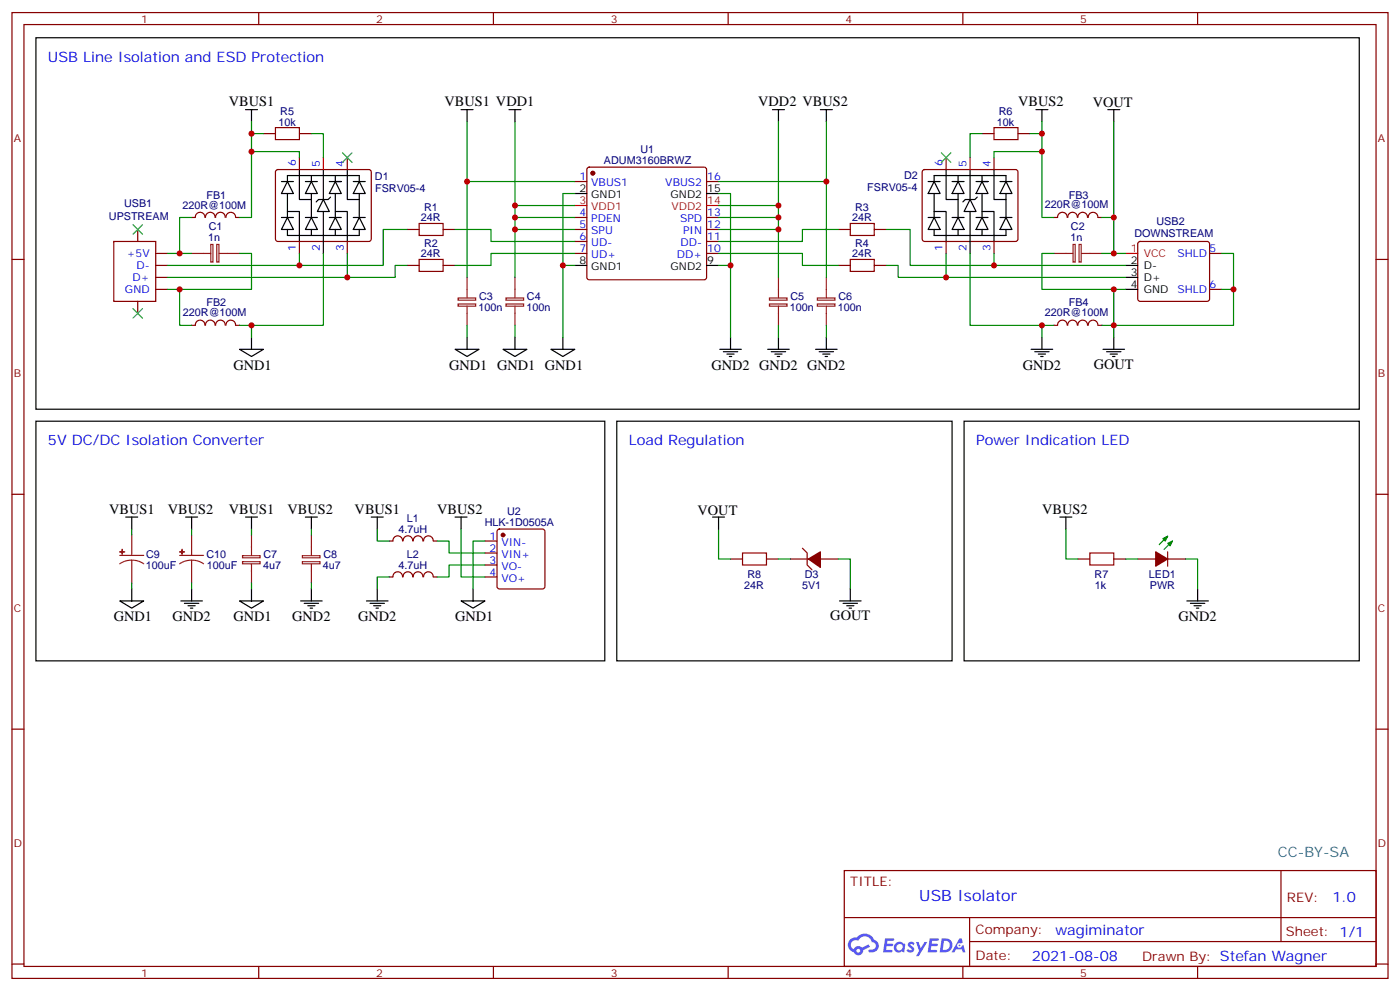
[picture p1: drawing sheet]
<svg xmlns="http://www.w3.org/2000/svg" width="412mm" height="292mm" viewBox="0 0 412 292" stroke-linecap="round" stroke-linejoin="round" font-family="sans-serif">
<g fill="none" stroke="#870000" stroke-width=".35">
<path d="M3.5 3.7h405.4v284.3h-405.4zM7.1 7.2h398.2v277.3h-398.2zM76.2 3.7v3.5M145.3 3.7v3.5M214.5 3.7v3.5M283.6 3.7v3.5M352.8 3.7v3.5M3.5 76.4h3.6M405.3 76.4h3.6M3.5 145.5h3.6M405.3 145.5h3.6M3.5 214.7h3.6"/>
<path d="M405.3 214.7h3.6M248.7 256.3h156.6v28.2h-156.6zM377.3 256.3v20.9M248.7 270.1h156.5M285.6 277.2h119.6M285.6 270.1v14.2M3.5 283.8h3.6M76.2 284.5v3.5M145.3 284.5v3.5M214.5 284.5v3.5M283.6 284.5v3.5M352.8 284.5v3.5"/>
<path d="M405.3 283.8h3.6"/>
</g>
<g fill="#5487ff">
<path d="M267.7 277.5a1.22 1.22 0 0 1 1.7 .2l-.4 .6a.47 .47 0 0 0-.3-.4 .47 .47 0 0 0-.5 .2l.1 .2a1.14 1.14 0 0 1 .8 1.8 1.14 1.14 0 0 1-1.9 0l-.2-.2 .5-.6 .7 .5a.29 .29 0 0 0 .3-.3 .29 .29 0 0 0-.2-.3 1.04 1.04 0 0 1-.6-1.7z"/>
<path d="M260.7 276.2h2.4l.3 .2-.2 .5-1.8 .1-.1 .8h1.5l.3 .4-.3 .4h-1.6l-.2 1.1h1.7l.2 .3-.2 .3-2.6 .1z"/>
<path d="M273.8 276.2h2.4l.3 .2-.1 .5-1.8 .1-.2 .8h1.6l.3 .4-.4 .4-1.6-.1-.1 1.1 1.7 .1 .2 .3-.2 .3-2.6 .1z"/>
<path d="M282.6 276.2h.7l.3 1.3-.6 .3a.69 .69 0 0 0-1 .3 .69 .69 0 0 0 .4 .9 .69 .69 0 0 0 .9-.6l.5-.2 .6 2.2h-.8l-.2-.9h-1.8l-.5 .9h-.8z"/>
<path d="M269.8 277.3h.8l.6 1.8 1.1-1.8h.9l-2.6 4.2h-.8l.9-1.5z"/>
<path d="M277.4 276.2l-.6 4.2h1.3a2.11 2.11 0 0 0 2.5-2.1 2.11 2.11 0 0 0-2.5-2.1zM278.1 277a1.39 1.39 0 0 1 1.7 1.4 1.39 1.39 0 0 1-1.8 1.2h-.3z"/>
<path d="M263.7 277.8a1.54 1.54 0 0 0-.1 2.2 1.54 1.54 0 0 0 2.2 .1l.6 .3 .3-2.3-.2-.3h-.4a1.49 1.49 0 0 0-2.4 0zM264 278.8a.94 .94 0 0 1 1.8 0 .94 .94 0 0 1-1.8 0z"/>
<path d="M250.4 276.6a2.18 2.18 0 0 0 1.1 3.7 1.44 1.44 0 0 0 1.6 .9 1.44 1.44 0 0 0 1.2-1.4l2-1.1-.5-.7-1.9 1a1.47 1.47 0 0 0-2.4 .4 1.39 1.39 0 0 1-.7-1.9 1.39 1.39 0 0 1 2-.5 2.12 2.12 0 0 1 2.2-1.3 2.12 2.12 0 0 1 1.9 1.7 1.14 1.14 0 0 1 1.1 1.4 1.14 1.14 0 0 1-1.7 .7 .43 .43 0 0 0-.5 .4 .43 .43 0 0 0 .4 .5 1.98 1.98 0 0 0 2.5-1.2 1.98 1.98 0 0 0-1.2-2.6 3.1 3.1 0 0 0-5.3-.6l-.9 .1zM252.3 279.9a.55 .55 0 0 1 1.1 0 .55 .55 0 0 1-1.1 0z"/>
<circle cx="282.6" cy="278.3" r=".26"/>
</g>
<g fill="#870000" stroke="#870000" stroke-width=".35">
<circle cx="174.6" cy="51" r=".53"/>
<circle cx="148.2" cy="157.5" r=".53"/>
</g>
<g fill="none" stroke="#870000" stroke-width=".35">
<path d="M81.4 50.1l.4-.2h26.9l.5 .2 .2 .5-.1 20.1-.6 .4-27.1-.1-.5-.6v-19.8zM88.2 46.4v3.5M102.3 46.4v3.5M169.3 53.4h3.6M173.1 49.4l.5-.2h33.8l.5 .2 .2 .5v31.8l-.2 .5-.5 .2h-33.8l-.5-.3-.2-.4v-31.8zM208.1 53.4h3.6M271.9 50.1l.4-.2h26.9l.5 .2 .2 .5-.1 20.1-.6 .4-27.1-.1-.5-.6v-19.8zM278.7 46.4v3.5M292.8 46.4v3.5M60.4 64a1.41 1.41 0 0 0-1.4-1.5 1.41 1.41 0 0 0-1.5 1.5h-1.1M60.5 64a1.41 1.41 0 0 1 1.4-1.5 1.41 1.41 0 0 1 1.4 1.5M63.5 64a1.41 1.41 0 0 1 1.4-1.5 1.41 1.41 0 0 1 1.4 1.5"/>
<path d="M66.6 64a1.41 1.41 0 0 1 1.4-1.5 1.41 1.41 0 0 1 1.4 1.5M69.5 64h1.1M88.2 71.1v3.5M102.3 71.1v3.5M119.9 67.6h3.6M119.9 78.1h3.6M130.5 67.6h3.6M130.5 78.1h3.6M169.3 64h3.6M169.3 67.6h3.6M169.3 71.1h3.6M169.3 74.6h3.6"/>
<path d="M208.1 64h3.6M208.1 67.6h3.6M208.1 71.1h3.6M208.1 74.6h3.6M246.9 67.6h3.6M246.9 78.1h3.6M257.5 67.6h3.6M257.5 78.1h3.6M278.7 71.1v3.5M292.8 71.1v3.5M310.4 64h1.1M311.5 64a1.41 1.41 0 0 1 1.5-1.5 1.41 1.41 0 0 1 1.4 1.5"/>
<path d="M314.5 64a1.41 1.41 0 0 1 1.4-1.5 1.41 1.41 0 0 1 1.4 1.5M317.5 64a1.41 1.41 0 0 1 1.4-1.5 1.41 1.41 0 0 1 1.4 1.5M320.6 64a1.41 1.41 0 0 1 1.4-1.5 1.41 1.41 0 0 1 1.4 1.5M323.5 64h1.1M56.4 95.8h1.1M57.5 95.8a1.41 1.41 0 0 1 1.5-1.5 1.41 1.41 0 0 1 1.4 1.5M60.5 95.8a1.41 1.41 0 0 1 1.4-1.6 1.41 1.41 0 0 1 1.4 1.6M63.5 95.8a1.41 1.41 0 0 1 1.4-1.6 1.41 1.41 0 0 1 1.4 1.6M66.6 95.8a1.41 1.41 0 0 1 1.4-1.5 1.41 1.41 0 0 1 1.4 1.5M69.5 95.8h1.1M310.4 95.8h1.1M311.5 95.8a1.41 1.41 0 0 1 1.5-1.5 1.41 1.41 0 0 1 1.4 1.5"/>
<path d="M314.5 95.8a1.41 1.41 0 0 1 1.4-1.6 1.41 1.41 0 0 1 1.4 1.6M317.5 95.8a1.41 1.41 0 0 1 1.4-1.6 1.41 1.41 0 0 1 1.4 1.6M320.6 95.8a1.41 1.41 0 0 1 1.4-1.5 1.41 1.41 0 0 1 1.4 1.5M323.5 95.8h1.1M114.7 159.3h1M115.8 159.3a1.41 1.41 0 0 1 1.4-1.5 1.41 1.41 0 0 1 1.4 1.5M118.7 159.3a1.41 1.41 0 0 1 1.4-1.6 1.41 1.41 0 0 1 1.5 1.6M121.7 159.3a1.41 1.41 0 0 1 1.4-1.6 1.41 1.41 0 0 1 1.4 1.6M124.8 159.3a1.41 1.41 0 0 1 1.4-1.5 1.41 1.41 0 0 1 1.4 1.5M127.7 159.3h1.1M142.9 159.3h3.5M146.6 156l.5-.2h12.7l.5 .2 .2 .5v16.2l-.2 .5-.5 .2h-12.7l-.5-.2-.2-.5v-16.2z"/>
<path d="M114.7 169.9h1M115.8 169.8a1.41 1.41 0 0 1 1.4-1.5 1.41 1.41 0 0 1 1.4 1.5M118.7 169.8a1.41 1.41 0 0 1 1.4-1.5 1.41 1.41 0 0 1 1.5 1.5M121.7 169.8a1.41 1.41 0 0 1 1.4-1.5 1.41 1.41 0 0 1 1.4 1.5M124.8 169.8a1.41 1.41 0 0 1 1.4-1.5 1.41 1.41 0 0 1 1.4 1.5M127.7 169.9h1.1M142.9 162.8h3.5M142.9 166.3h3.5M142.9 169.9h3.5"/>
</g>
<g fill="none" stroke="#000" stroke-width=".35">
<path d="M82.9 53.4h3.5M84.7 53.4l1.7 3.6h-3.5zM84.7 53.4v-1.7h21.1v1.7M84.7 57v7M88.2 49.9v8.8h3.5M90 53.4h3.5M91.7 53.4l1.8 3.6h-3.5zM91.7 51.7v1.7M91.7 57v7M95.2 58.7l1.8 3.6h-3.5zM95.2 49.9v8.8M97.4 58l-.7 .7h-2.9l-.7 .7"/>
<path d="M98.8 53.4l1.7 3.6h-3.5zM98.8 51.7v1.7h1.7h-3.5M98.8 57v7M102.3 49.9v8.8h3.5M104.1 53.4h3.5M105.8 53.4l1.8 3.6h-3.5zM105.8 57v7M169.3 57h3.6M208.1 57h3.6M273.4 53.4h3.5M275.2 53.4l1.7 3.6h-3.5zM275.2 53.4v-1.7h21.1v1.7"/>
<path d="M275.2 57v7M278.7 49.9v8.8h3.5M280.5 53.4h3.5M282.2 53.4l1.8 3.6h-3.5zM282.2 51.7v1.7M282.2 57v7M285.8 58.7l1.7 3.6h-3.5zM285.8 49.9v8.8M287.9 58l-.7 .7h-2.9l-.7 .7M289.3 53.4l1.7 3.6h-3.5zM289.3 51.7v1.7h1.7h-3.5M289.3 57v7"/>
<path d="M292.8 49.9v8.8h3.5M294.6 53.4h3.5M296.3 53.4l1.8 3.6h-3.5zM296.3 57v7M82.9 64h3.5M84.7 64l1.7 3.6h-3.5zM84.7 62.3h3.5v8.8M84.7 67.6v1.7h21.1v-1.7M90 64h3.5M91.7 64l1.8 3.6h-3.5zM91.7 67.6v1.7M95.2 62.3v12.3"/>
<path d="M97 64h3.5M98.8 64l1.7 3.6h-3.5zM98.8 62.3h3.5v8.8M98.8 67.6v1.7M104.1 64h3.5M105.8 64l1.8 3.6h-3.5zM169.3 78.1h3.6M208.1 78.1h3.6M273.4 64h3.5M275.2 64l1.7 3.6h-3.5zM275.2 62.3h3.5v8.8M275.2 67.6v1.7h21.1v-1.7"/>
<path d="M280.5 64h3.5M282.2 64l1.8 3.6h-3.5zM282.2 67.6v1.7M285.8 62.3v12.3M287.5 64h3.5M289.3 64l1.7 3.6h-3.5zM289.3 62.3h3.5v8.8M289.3 67.6v1.7M294.6 64h3.5M296.3 64l1.8 3.6h-3.5z"/>
</g>
<path d="M95.2 46.4v3.5M285.8 46.4v3.5M169.3 60.5h3.6M208.1 60.5h3.6" fill="none" stroke="#f00" stroke-width=".35"/>
<path d="M123.5 65.8h7v3.5h-7zM123.5 76.4h7v3.5h-7zM250.5 65.8h7v3.5h-7zM250.5 76.4h7v3.5h-7z" fill="none" stroke="#a10000" stroke-width=".35"/>
<path d="M33.5 71.1h12.4v17.6h-12.4z" fill="#fff" stroke="#870000" stroke-width=".35"/>
<g fill="none" stroke="#870000" stroke-width=".35">
<path d="M77.6 39.3h3.5M88.2 39.3h3.5M289.3 39.3h3.5M299.9 39.3h3.5M40.6 67.6v3.5M45.9 74.6h3.5M45.9 78.1h3.5M335.4 71.3l.4-.2h19.8l.5 .2 .2 .5v16.2l-.2 .5-.5 .2h-19.8l-.5-.2-.2-.5v-16.2zM356.3 74.6h3.5M40.6 88.7v3.6M45.9 81.7h3.5M45.9 85.2h3.5"/>
<path d="M356.3 85.2h3.5M215.2 164.6h3.5M225.8 164.6h3.5M232.8 164.6h5.3M236.4 161.4l1.4 1.4v3.5l1.4 1.4M241.7 164.6h5.2M317.5 164.6h3.5M328.1 164.6h3.5M335.1 164.6h5.3M344 164.6h5.2M344 162.5v4.2"/>
</g>
<path d="M331.6 74.6h3.5" fill="none" stroke="#f00" stroke-width=".35"/>
<g fill="none" stroke="#000" stroke-width=".35">
<path d="M10.6 11.1h389.8v109.4h-389.8zM72.3 32.3h3.5M74.1 32.3v3.5M135.8 32.3h3.5M137.6 32.3v3.5M149.9 32.3h3.6M151.7 32.3v3.5M227.5 32.3h3.6M229.3 32.3v3.5M241.7 32.3h3.5M243.4 32.3v3.5M305.2 32.3h3.5"/>
<path d="M306.9 32.3v3.5M326.3 32.3h3.5M328.1 32.3v3.5M331.6 78.1h3.5M74.1 99.3v3.5M137.6 99.3v3.5M151.7 99.3v3.5M165.8 99.3v3.5M215.2 99.3v3.5M229.3 99.3v3.5M243.4 99.3v3.5M306.9 99.3v3.5"/>
<path d="M328.1 99.3v3.5M331.6 81.7h3.5M331.6 85.2h3.5M70.6 102.8h7l-3.5 2.2zM134.1 102.8h7l-3.5 2.2zM148.2 102.8h7l-3.5 2.2zM162.3 102.8h7l-3.5 2.2zM212 102.8h6.4M213.1 103.5h4.2M214.1 104.2h2.2M214.8 105h.7M226.1 102.8h6.4"/>
<path d="M227.2 103.5h4.2M228.2 104.2h2.2M229 105h.7M240.2 102.8h6.4M241.3 103.5h4.2M242.4 104.2h2.1M243.1 105h.7M303.7 102.8h6.4M304.8 103.5h4.2M305.9 104.2h2.1M306.6 105h.7M324.9 102.8h6.4"/>
<path d="M326 103.5h4.2M327 104.2h2.1M327.7 105h.7M10.6 124h167.6v70.6h-167.6zM181.7 124h98.8v70.6h-98.8zM284 124h116.4v70.6h-116.4zM37 152.2h3.6M38.8 152.2v3.6M54.7 152.2h3.5M56.4 152.2v3.6M72.3 152.2h3.5M74.1 152.2v3.6"/>
<path d="M90 152.2h3.5M91.7 152.2v3.6M109.4 152.2h3.5M111.1 152.2v3.6M134.1 152.2h3.5M135.8 152.2v3.6M209.9 152.2h3.5M211.7 152.2v3.6M312.2 152.2h3.5M314 152.2v3.6M35.3 176.9h7l-3.5 2.1zM38.8 173.4v3.5"/>
<path d="M53.3 176.9h6.3M54.3 177.6h4.3M55.4 178.3h2.1M56.1 179h.7M56.4 173.4v3.5M70.6 176.9h7l-3.5 2.1zM74.1 173.4v3.5M88.5 176.9h6.4M89.6 177.6h4.2M90.7 178.3h2.1M91.4 179h.7M91.7 173.4v3.5"/>
<path d="M107.9 176.9h6.4M109 177.6h4.2M110.1 178.3h2.1M110.8 179h.7M111.1 173.4v3.5M135.8 176.9h7.1l-3.6 2.1zM139.3 173.4v3.5M247.3 176.9h6.3M248.4 177.6h4.2M249.4 178.3h2.1M250.1 179h.7M250.5 173.4v3.5"/>
<path d="M349.6 176.9h6.4M350.7 177.6h4.2M351.7 178.3h2.1M352.4 179h.7M352.8 173.4v3.5"/>
</g>
<g fill="none" stroke="#8c2424" stroke-width=".35">
<path d="M56.4 74.6h5.7M62.1 72h.6v5.2h-.6zM63.9 72h.6v5.2h-.6zM64.6 74.6h6M310.4 74.6h5.7M316.1 72h.6v5.2h-.6zM317.9 72h.6v5.2h-.6zM318.6 74.6h6M134.9 87.7h5.2v.7h-5.2zM134.9 89.5h5.2v.6h-5.2zM137.6 81.7v6M137.6 90.1v5.7"/>
<path d="M149 87.7h5.2v.7h-5.2zM149 89.5h5.2v.6h-5.2zM151.7 81.7v6M151.7 90.1v5.7M226.7 87.7h5.1v.7h-5.1zM226.7 89.5h5.1v.6h-5.1zM229.3 81.7v6M229.3 90.1v5.7M240.8 87.7h5.2v.7h-5.2zM240.8 89.5h5.2v.6h-5.2zM243.4 81.7v6M243.4 90.1v5.7"/>
<path d="M38.8 157.5v6M56.4 157.5v6M74.1 157.5v6M91.7 157.5v6M35.3 163.5h7M38.8 164.9l1.9 .3 1.6 .8M38.8 164.9l-1.8 .3-1.7 .8M38.8 164.9v6.7M52.9 163.5h7.1M56.4 164.9l1.9 .3 1.7 .8M56.4 164.9l-1.8 .3-1.7 .8M56.4 164.9v6.7"/>
<path d="M71.4 163.6h5.2v.6h-5.2zM71.4 165.3h5.2v.7h-5.2zM74.1 166v5.6M89.1 163.6h5.2v.6h-5.2zM89.1 165.3h5.2v.7h-5.2zM91.7 166v5.6"/>
</g>
<g fill="none" stroke="#008700" stroke-width=".35">
<path d="M74.1 35.8v28.2h-3.5M74.1 39.3h3.5M91.7 39.3h3.5v7.1M137.6 35.8v17.6h31.7M151.7 35.8v24.7M229.3 35.8v24.7M243.4 35.8v17.6h-31.7M289.3 39.3h-3.5v7.1M303.4 39.3h3.5M306.9 35.8v28.2h3.5M328.1 35.8v28.2M74.1 44.6h14.1v1.8"/>
<path d="M137.6 53.4v28.3M169.3 57h-3.5v42.3M211.7 57h3.5v42.3M243.4 53.4v28.3M306.9 44.6h-14.1v1.8M49.4 74.6h7M56.4 64h-3.5v10.6M70.6 74.6h3.5v10.6h-24.7M88.2 74.6v3.5M95.2 74.6v21.2h-21.1M102.3 74.6v7.1M119.9 67.6h-7v10.5h-63.5"/>
<path d="M119.9 78.1h-3.5v3.6h-67M134.1 67.6h10.5v3.5h24.7M151.7 64h17.6M151.7 67.6h17.6M165.8 78.1h3.5M169.3 60.5h-17.6v21.2M169.3 74.6h-24.7v3.5h-10.5M211.7 60.5h17.6v21.2M211.7 74.6h24.7v3.5h10.5M211.7 78.1h3.5M211.7 64h17.6M211.7 67.6h17.6"/>
<path d="M246.9 67.6h-10.5v3.5h-24.7M261.1 67.6h7v10.5h63.5M261.1 78.1h3.5v3.6h67M278.7 74.6v7.1M285.8 74.6v21.2h21.1M292.8 74.6v3.5M310.4 74.6h-3.5v10.6h24.7M324.6 64h3.5v10.6M324.6 74.6h7M359.8 74.6h3.6v21.2h-35.3v3.5M52.9 85.2v10.6h3.5M70.6 95.8h3.5v3.5"/>
<path d="M137.6 95.8v3.5M151.7 95.8v3.5M229.3 95.8v3.5M243.4 95.8v3.5M310.4 95.8h-3.5v3.5M328.1 85.2v10.6h-3.5M359.8 85.2h3.6M38.8 155.8v1.7M56.4 155.8v1.7M74.1 155.8v1.7M91.7 155.8v1.7M111.1 155.8v3.5h3.6"/>
<path d="M128.8 159.3h3.5v3.5h10.6M135.8 155.8v14.1h7.1M142.9 159.3h-3.6v14.1M211.7 155.8v8.8h3.5M314 155.8v8.8h3.5M38.8 171.6v1.8M56.4 171.6v1.8M74.1 171.6v1.8M91.7 171.6v1.8M114.7 169.9h-3.6v3.5M142.9 166.3h-10.6v3.6h-3.5M229.3 164.6h3.5"/>
<path d="M246.9 164.6h3.6v8.8M331.6 164.6h3.5M349.2 164.6h3.6v8.8"/>
</g>
<path d="M100.9 45l2.8 2.8M103.7 45l-2.8 2.8M277.3 45l2.8 2.8M280.1 45l-2.8 2.8M39.2 66.1l2.8 2.9M42 66.1l-2.8 2.9M39.2 90.8l2.8 2.9M42 90.8l-2.8 2.9" fill="none" stroke="#3c3" stroke-width=".35"/>
<path d="M81.1 37.6h7.1v3.5h-7.1zM292.8 37.6h7.1v3.5h-7.1zM218.7 162.8h7.1v3.5h-7.1zM321 162.8h7.1v3.5h-7.1z" fill="none" stroke="#a10000" stroke-width=".35"/>
<g fill="#8c2424" stroke="#8c2424" stroke-width=".35">
<path d="M35.3 162.5h1.4z"/>
<path d="M36 161.7v1.5z"/>
<path d="M52.9 162.5h1.4z"/>
<path d="M53.6 161.7l.1 1.5z"/>
</g>
<g fill="#870000" stroke="#870000" stroke-width=".35">
<path d="M340.4 162.5l3.6 2.1-3.6 2.1z"/>
<path d="M238.1 164.6l3.6-2.1v4.5z"/>
</g>
<path d="M344 157.9l-2.5 2.4M345.4 159.3l-2.5 2.4" fill="none" stroke="#090" stroke-width=".35"/>
<g fill="#090" stroke="#090" stroke-width=".35">
<path d="M344 160l1.4-.7-.7 1.4z"/>
<path d="M342.5 158.6l1.5-.7-.7 1.4z"/>
</g>
<g fill="#c00">
<circle cx="52.9" cy="85.2" r=".88"/>
<circle cx="52.9" cy="74.6" r=".88"/>
<circle cx="328.1" cy="85.2" r=".88"/>
<circle cx="328.1" cy="95.8" r=".88"/>
<circle cx="363.4" cy="85.2" r=".88"/>
<circle cx="328.1" cy="74.6" r=".88"/>
<circle cx="215.2" cy="78.1" r=".88"/>
<circle cx="165.8" cy="78.1" r=".88"/>
<circle cx="137.6" cy="53.4" r=".88"/>
<circle cx="151.7" cy="64" r=".88"/>
<circle cx="243.4" cy="53.4" r=".88"/>
<circle cx="151.7" cy="60.5" r=".88"/>
<circle cx="229.3" cy="60.5" r=".88"/>
<circle cx="88.2" cy="78.1" r=".88"/>
<circle cx="102.3" cy="81.7" r=".88"/>
<circle cx="74.1" cy="95.8" r=".88"/>
<circle cx="151.7" cy="67.6" r=".88"/>
<circle cx="229.3" cy="64" r=".88"/>
<circle cx="229.3" cy="67.6" r=".88"/>
<circle cx="306.9" cy="95.8" r=".88"/>
<circle cx="278.7" cy="81.7" r=".88"/>
<circle cx="292.8" cy="78.1" r=".88"/>
<circle cx="328.1" cy="64" r=".88"/>
<circle cx="74.1" cy="39.3" r=".88"/>
<circle cx="74.1" cy="44.6" r=".88"/>
<circle cx="306.9" cy="39.3" r=".88"/>
<circle cx="306.9" cy="44.6" r=".88"/>
</g>
<text font-size="4.6" fill="#00f" x="270.8" y="265.3">USB Isolator</text>
<g font-size="4.2" fill="#00f">
<text x="14.1" y="18.2">USB Line Isolation and ESD Protection</text>
<text x="14.1" y="131.1">5V DC/DC Isolation Converter</text>
<text x="185.2" y="131.1">Load Regulation</text>
<text x="287.5" y="131.1">Power Indication LED</text>
<text x="392.5" y="265.6">1.0</text>
<text x="310.9" y="275.1">wagiminator</text>
<text x="304" y="282.9">2021-08-08</text>
</g>
<g font-size="4.2">
<text x="67.4" y="31.2">VBUS1</text>
<text x="130.9" y="31.2">VBUS1 VDD1</text>
<text x="223.4" y="31.2">VDD2 VBUS2</text>
<text x="299.9" y="31.2">VBUS2</text>
<text x="321.9" y="31.6">VOUT</text>
<text x="68.8" y="108.9">GND1</text>
<text x="132.3" y="108.9">GND1 GND1 GND1</text>
<text x="209.5" y="108.9">GND2 GND2 GND2</text>
<text x="301.3" y="108.9">GND2</text>
<text x="322.2" y="108.5">GOUT</text>
<text x="32.1" y="151.2">VBUS1</text>
<text x="49.4" y="151.2">VBUS2</text>
<text x="67.4" y="151.2">VBUS1</text>
<text x="84.7" y="151.2">VBUS2</text>
<text x="104.5" y="151.2">VBUS1</text>
<text x="128.8" y="151.2">VBUS2</text>
<text x="205.5" y="151.5">VOUT</text>
<text x="307" y="151.2">VBUS2</text>
<text x="33.5" y="182.9">GND1</text>
<text x="50.8" y="182.9">GND2</text>
<text x="68.8" y="182.9">GND1</text>
<text x="86.1" y="182.9">GND2</text>
<text x="105.5" y="182.9">GND2</text>
<text x="134.1" y="182.9">GND1</text>
<text x="244.6" y="182.6">GOUT</text>
<text x="347.1" y="182.9">GND2</text>
</g>
<text font-size="4.2" fill="#0099b0" x="376.4" y="252.4">CC-BY-SA</text>
<g font-size="3.9" fill="#800">
<text x="250.5" y="260.9">TITLE:</text>
<text x="379.1" y="265.6">REV:</text>
<text x="287.4" y="275.1">Company:</text>
<text x="378.7" y="275.7">Sheet: 1/1</text>
<text x="287.4" y="282.8">Date:</text>
<text x="336.4" y="282.8">Drawn By: Stefan Wagner</text>
</g>
<g font-size="3.2" fill="#800">
<text x="41.6" y="6.7">1</text>
<text x="110.8" y="6.7">2</text>
<text x="179.9" y="6.7">3</text>
<text x="249.1" y="6.7">4</text>
<text x="318.2" y="6.7">5</text>
<text x="4.1" y="41.8">A</text>
<text x="405.9" y="41.8">A</text>
<text x="4.1" y="110.9">B</text>
<text x="405.9" y="110.9">B</text>
<text x="4.1" y="180.1">C</text>
<text x="405.9" y="180.1">C</text>
<text x="4.1" y="249.2">D</text>
<text x="405.9" y="249.2">D</text>
<text x="41.6" y="287.5">1</text>
<text x="110.8" y="287.5">2</text>
<text x="179.9" y="287.5">3</text>
<text x="249.1" y="287.5">4</text>
<text x="318.2" y="287.5">5</text>
</g>
<g font-size="3.2" fill="#000080">
<text x="82.6" y="33.8">R5</text>
<text x="294.2" y="33.8">R6</text>
<text x="82" y="36.9">10k</text>
<text x="293.7" y="36.9">10k</text>
<text x="188.7" y="45">U1</text>
<text x="110.4" y="52.9">D1</text>
<text x="177.9" y="48.2">ADUM3160BRWZ</text>
<text x="266.3" y="52.8">D2</text>
<text x="60.8" y="58.5">FB1</text>
<text x="110.5" y="56.4">FSRV05-4</text>
<text x="255.5" y="56.4">FSRV05-4</text>
<text x="314.8" y="58.5">FB3</text>
<text x="32.1" y="64.8">UPSTREAM</text>
<text x="36.6" y="61">USB1</text>
<text x="53.8" y="61.6">220R@100M</text>
<text x="124" y="65.2">24R</text>
<text x="124.9" y="62">R1</text>
<text x="251" y="65.2">24R</text>
<text x="251.9" y="62">R3</text>
<text x="307.8" y="61.3">220R@100M</text>
<text x="61.3" y="70.9">1n</text>
<text x="61.5" y="67.7">C1</text>
<text x="315.3" y="70.9">1n</text>
<text x="315.5" y="67.7">C2</text>
<text x="334.2" y="69.8">DOWNSTREAM</text>
<text x="340.7" y="66.2">USB2</text>
<text x="124" y="75.8">24R</text>
<text x="124.9" y="72.6">R2</text>
<text x="251" y="75.8">24R</text>
<text x="251.9" y="72.6">R4</text>
<text x="141.1" y="88.5">C3</text>
<text x="155.2" y="88.5">C4</text>
<text x="232.8" y="88.5">C5</text>
<text x="247" y="88.5">C6</text>
<text x="53.9" y="93">220R@100M</text>
<text x="60.8" y="90.2">FB2</text>
<text x="141" y="91.6">100n</text>
<text x="155.1" y="91.6">100n</text>
<text x="232.7" y="91.6">100n</text>
<text x="246.8" y="91.6">100n</text>
<text x="307.8" y="93">220R@100M</text>
<text x="314.8" y="90.2">FB4</text>
<text x="119.9" y="153.7">L1</text>
<text x="142.8" y="154.8">HLK-1D0505A</text>
<text x="149.4" y="151.5">U2</text>
<text x="117.4" y="156.9">4.7uH</text>
<text x="43" y="167.5">100uF</text>
<text x="43" y="164.3">C9</text>
<text x="60.8" y="164.3">C10</text>
<text x="60.9" y="167.5">100uF</text>
<text x="77.5" y="167.5">4u7</text>
<text x="77.6" y="164.3">C7</text>
<text x="95.1" y="167.5">4u7</text>
<text x="95.3" y="164.3">C8</text>
<text x="117.4" y="167.4">4.7uH</text>
<text x="119.9" y="164.3">L2</text>
<text x="219.2" y="173.5">24R</text>
<text x="220.1" y="170.3">R8</text>
<text x="236.3" y="173.5">5V1</text>
<text x="237.1" y="170.3">D3</text>
<text x="322.4" y="170.3">R7</text>
<text x="322.5" y="173.5">1k</text>
<text x="338.4" y="170.3">LED1</text>
<text x="338.7" y="173.5">PWR</text>
</g>
<g font-size="3.2" fill="#00f">
<text x="87.1" y="48.9" transform="rotate(-90 87.1 48.9)">6</text>
<text x="94.2" y="49.2" transform="rotate(-90 94.2 49.2)">5</text>
<text x="101.2" y="49.2" transform="rotate(-90 101.2 49.2)">4</text>
<text x="170.7" y="53.1">1</text>
<text x="208.3" y="53.1">16</text>
<text x="277.6" y="48.9" transform="rotate(-90 277.6 48.9)">6</text>
<text x="284.7" y="49.2" transform="rotate(-90 284.7 49.2)">5</text>
<text x="291.7" y="49.2" transform="rotate(-90 291.7 49.2)">4</text>
<text x="174.2" y="54.9">VBUS1</text>
<text x="196" y="54.9">VBUS2</text>
<text x="170.7" y="63.7">4</text>
<text x="174.2" y="65.4">PDEN</text>
<text x="200.3" y="65.4">SPD</text>
<text x="208.3" y="63.7">13</text>
<text x="170.7" y="67.2">5</text>
<text x="170.7" y="70.7">6</text>
<text x="174.2" y="69">SPU</text>
<text x="201.2" y="69">PIN</text>
<text x="208.3" y="70.7">11</text>
<text x="208.3" y="67.2">12</text>
<text x="37.3" y="75.7">+5V</text>
<text x="87.1" y="73.8" transform="rotate(-90 87.1 73.8)">1</text>
<text x="94.2" y="73.8" transform="rotate(-90 94.2 73.8)">2</text>
<text x="101.2" y="73.8" transform="rotate(-90 101.2 73.8)">3</text>
<text x="170.7" y="74.3">7</text>
<text x="174.2" y="72.5">UD-</text>
<text x="174.2" y="76">UD+</text>
<text x="199.3" y="76">DD+</text>
<text x="200.5" y="72.5">DD-</text>
<text x="208.3" y="74.3">10</text>
<text x="277.6" y="73.8" transform="rotate(-90 277.6 73.8)">1</text>
<text x="284.7" y="73.8" transform="rotate(-90 284.7 73.8)">2</text>
<text x="291.7" y="73.8" transform="rotate(-90 291.7 73.8)">3</text>
<text x="346.8" y="75.7">SHLD</text>
<text x="356.3" y="74.3">5</text>
<text x="39.1" y="82.7">D+</text>
<text x="40.2" y="79.2">D-</text>
<text x="36.8" y="86.3">GND</text>
<text x="346.8" y="86.3">SHLD</text>
<text x="356.3" y="84.8">6</text>
<text x="144.2" y="158.9">1</text>
<text x="147.7" y="160.7">VIN-</text>
<text x="144.2" y="162.5">2</text>
<text x="144.2" y="166">3</text>
<text x="147.7" y="164.2">VIN+</text>
<text x="147.7" y="167.7">VO-</text>
<text x="144.2" y="169.5">4</text>
<text x="147.7" y="171.3">VO+</text>
</g>
<g font-size="3.2">
<text x="170.7" y="56.6">2</text>
<text x="174.2" y="58.4">GND1</text>
<text x="197.5" y="58.4">GND2</text>
<text x="208.3" y="56.6">15</text>
<text x="170.7" y="77.8">8</text>
<text x="208.3" y="77.8">9</text>
<text x="333.1" y="77.8">2</text>
<text x="174.2" y="79.6">GND1</text>
<text x="197.5" y="79.6">GND2</text>
<text x="333.1" y="81.3">3</text>
<text x="336.9" y="79.2">D-</text>
<text x="336.9" y="82.7">D+</text>
<text x="333.1" y="84.8">4</text>
<text x="336.9" y="86.3">GND</text>
</g>
<g font-size="3.2" fill="#f00">
<text x="170.7" y="60.1">3</text>
<text x="174.2" y="61.9">VDD1</text>
<text x="197.8" y="61.9">VDD2</text>
<text x="208.3" y="60.1">14</text>
<text x="333.1" y="74.3">1</text>
<text x="336.9" y="75.7">VCC</text>
</g>
</svg>
